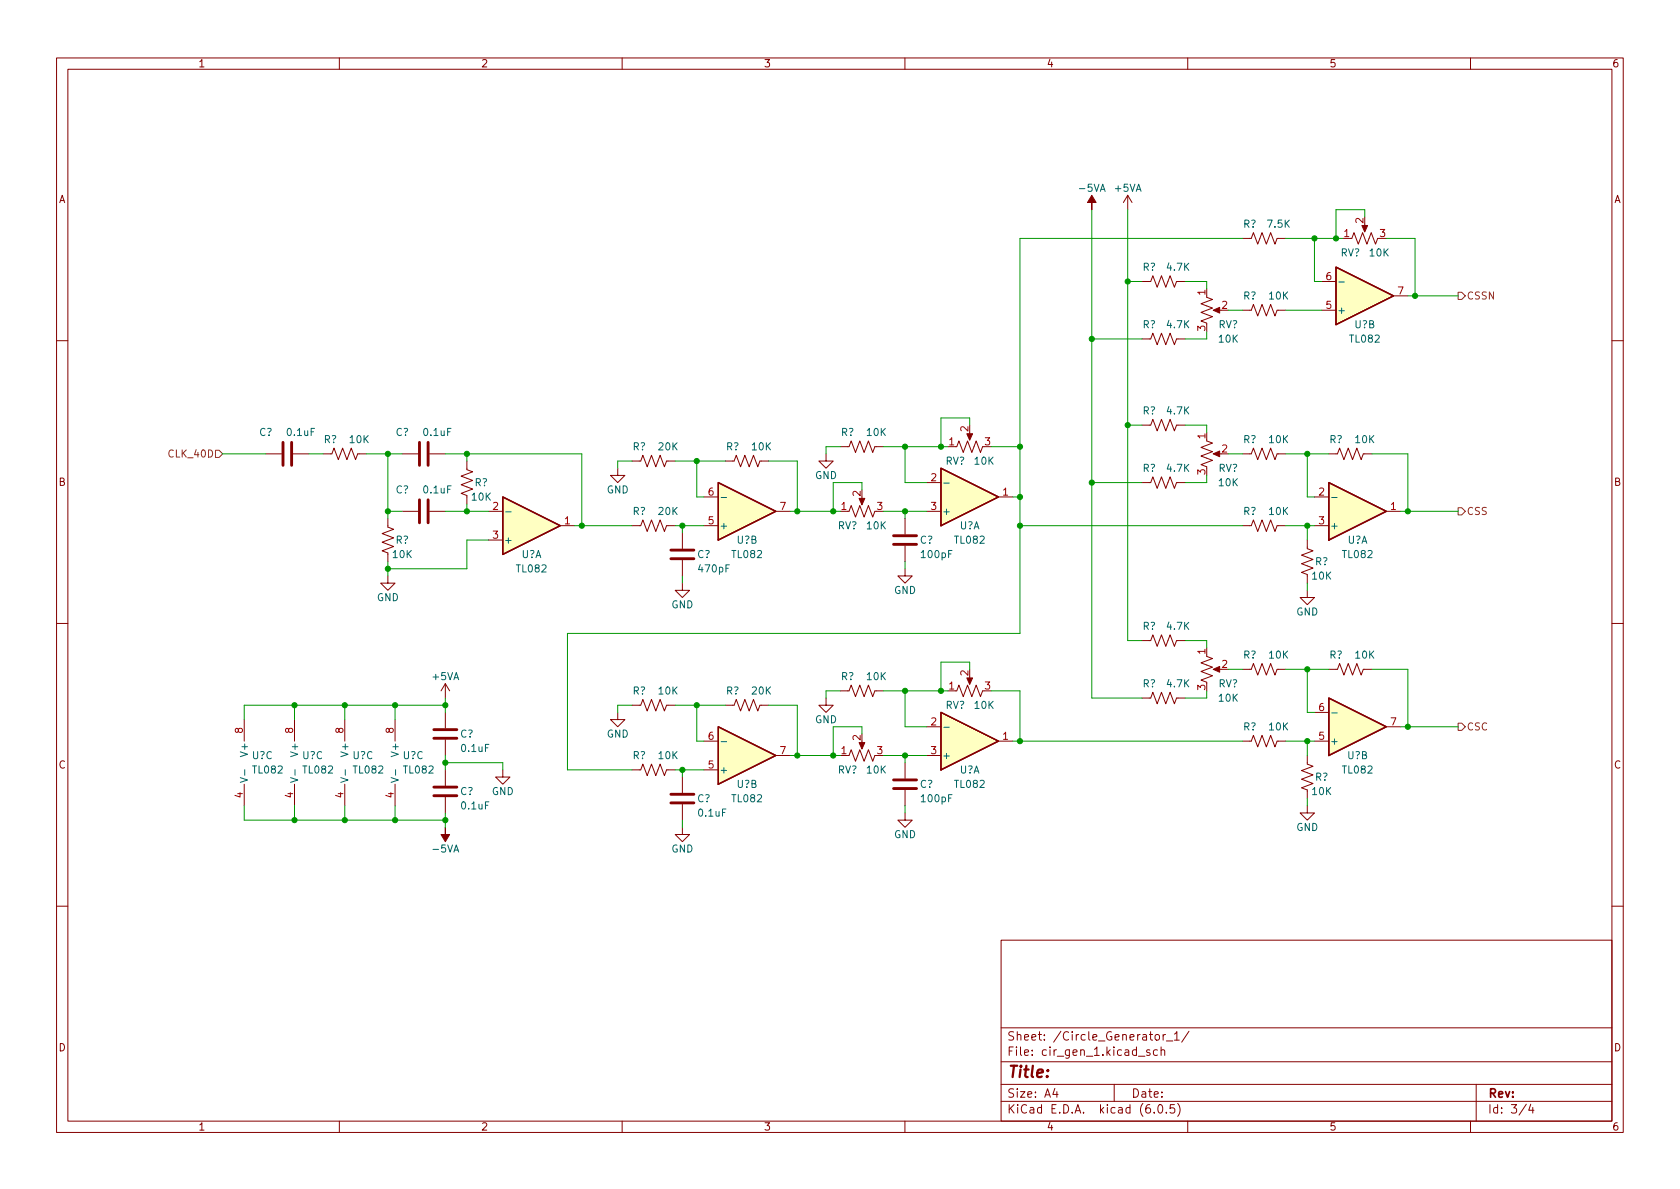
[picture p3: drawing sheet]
<svg xmlns="http://www.w3.org/2000/svg" width="297mm" height="210mm" viewBox="0 0 297 210" stroke-linecap="round" stroke-linejoin="round" font-family="sans-serif">
<g fill="none" stroke="#840000" stroke-width=".18">
<path d="M10 10.2h277v190.1h-277zM12 12.2h273v186.1h-273zM60 10.2v2M110 10.2v2M160 10.2v2M210 10.2v2M260 10.2v2M199.4 34.5l-.8 1.3M199.4 34.5v2.6M199.4 34.5l.8 1.3M241.3 39.6v1M201.9 59.9h1.6l.3-1 .8 2.1 .8-2.1 .7 2.1 .8-2.1 .7 2.1 .4-1.1h1.5"/>
<path d="M201.9 49.8h1.6l.3-1 .8 2 .8-2 .7 2 .8-2 .7 2 .4-1h1.5M213.4 52.6l1 .4-2.1 .7 2.1 .8-2.1 .7 2.1 .8-2.1 .8 1.1 .3M214.9 54.9h1M219.7 54.9h1.5l.4-1.1 .8 2.1 .7-2.1 .8 2.1 .8-2.1 .7 2.1 .4-1h1.5M219.7 42.2h1.5l.4-1.1 .8 2.1 .7-2.1 .8 2.1 .8-2.1 .7 2.1 .4-1h1.5M233.7 54.9h2.5M233.7 49.8h2.5M238.8 42.2h.2l.4-1.1 .8 2.1 .7-2.1 .8 2.1 .7-2.1 .8 2.1 .4-1M246.4 52.3h2.5M10 60.2h2M148.6 79h1.5l.4-1 .8 2 .7-2 .8 2 .7-2 .8 2 .4-1h1.5M168.9 79h.3l.3-1 .8 2 .8-2 .7 2 .8-2 .8 2 .3-1"/>
<path d="M171.4 76.4v1.1M201.9 75.2h1.6l.3-1 .8 2 .8-2 .7 2 .8-2 .7 2 .4-1h1.5M213.4 78l1 .4-2.1 .7 2.1 .8-2.1 .7 2.1 .8-2.1 .8 1.1 .3M285 60.2h2M47 80.3h2.8M51.8 80.3h2.8M57.1 80.3h1.6l.4-1.1 .7 2.1 .8-2.1 .7 2.1 .8-2.1 .8 2.1 .3-1h1.6M68.6 91.7v1.5l1 .4-2 .8 2 .7-2 .8 2 .7-2 .8 1 .4v1.5M71.1 90.4h2.8M71.1 80.3h2.8M75.9 90.4h2.8M75.9 80.3h2.8"/>
<path d="M82.5 81.5v1.6l1.1 .3-2.1 .8 2.1 .8-2.1 .7 2.1 .8-2.1 .7 1 .4v1.5M86.4 90.4h2.5M86.4 95.5h2.5M99.1 93h2.5M109.2 82.8v1.3h1.3l-1.3 1.2-1.3-1.2h1.3M111.8 93h1.5l.4-1.1 .7 2.1 .8-2.1 .8 2.1 .7-2.1 .8 2.1 .4-1h1.5M111.8 81.5h1.5l.4-1 .7 2 .8-2 .8 2 .7-2 .8 2 .4-1h1.5M120.6 94.2v2.8M120.6 99.1v2.7M124.5 87.9h2.5M124.5 93h2.5M128.3 81.5h1.5l.4-1 .7 2 .8-2 .8 2 .7-2 .8 2 .4-1h1.5"/>
<path d="M137.2 90.4h2.5M146 80.3v1.2h1.3l-1.3 1.3-1.2-1.3h1.2M149.9 90.4h.2l.4-1 .8 2 .7-2 .8 2 .7-2 .8 2 .4-1M152.4 87.9v1M160 91.7v2.8M160 96.5v2.8M163.8 90.4h2.6M163.8 85.3h2.6M176.5 87.9h2.6M201.9 85.3h1.6l.3-1 .8 2.1 .8-2.1 .7 2.1 .8-2.1 .7 2.1 .4-1.1h1.5M214.9 80.3h1M219.7 80.3h1.5l.4-1.1 .8 2.1 .7-2.1 .8 2.1 .8-2.1 .7 2.1 .4-1h1.5"/>
<path d="M219.7 93h1.5l.4-1.1 .8 2.1 .7-2.1 .8 2.1 .8-2.1 .7 2.1 .4-1h1.5M231.1 95.5v1.5l1.1 .4-2.1 .8 2.1 .7-2.1 .8 2.1 .8-2.1 .7 1 .4v1.5M232.4 87.9h2.5M232.4 93h2.5M234.9 80.3h1.6l.4-1.1 .7 2.1 .8-2.1 .7 2.1 .8-2.1 .8 2.1 .3-1h1.6M245.1 90.4h2.5M10 110.2h2M68.6 101.8v1.3h1.2l-1.2 1.3-1.3-1.3h1.3M120.6 103.1v1.3h1.3l-1.3 1.3-1.2-1.3h1.2M160 100.6v1.2h1.3l-1.3 1.3-1.3-1.3h1.3M171.4 119.6v1M201.9 113.3h1.6l.3-1 .8 2 .8-2 .7 2 .8-2 .7 2 .4-1h1.5"/>
<path d="M213.4 116.1l1 .4-2.1 .7 2.1 .8-2.1 .7 2.1 .8-2.1 .8 1.1 .3M214.9 118.4h1M219.7 118.4h1.5l.4-1.1 .8 2.1 .7-2.1 .8 2.1 .8-2.1 .7 2.1 .4-1h1.5M231.1 104.4v1.3h1.3l-1.3 1.2-1.2-1.2h1.2M234.9 118.4h1.6l.4-1.1 .7 2.1 .8-2.1 .7 2.1 .8-2.1 .8 2.1 .3-1h1.6M285 110.2h2M43.2 127.2v3.9M43.2 138.7v3.8M52.1 127.2v3.9M52.1 138.7v3.8M61 127.2v3.9M61 138.7v3.8"/>
<path d="M69.8 127.2v3.9M69.8 138.7v3.8M78.7 120.9v2.5M78.7 126v2.8M78.7 130.8v2.8M78.7 136.1v2.8M78.7 120.9l-.7 1.3M78.7 120.9l.8 1.3M88.9 136.1v1.3h1.3l-1.3 1.3-1.3-1.3h1.3M109.2 126v1.2h1.3l-1.3 1.3-1.3-1.3h1.3M111.8 124.7h1.5l.4-1 .7 2 .8-2 .8 2 .7-2 .8 2 .4-1h1.5M111.8 136.1h1.5l.4-1 .7 2.1 .8-2.1 .8 2.1 .7-2.1 .8 2.1 .4-1.1h1.5"/>
<path d="M120.6 137.4v2.8M124.5 136.1h2.5M124.5 131.1h2.5M128.3 124.7h1.5l.4-1 .7 2 .8-2 .8 2 .7-2 .8 2 .4-1h1.5M137.2 133.6h2.5M146 123.4v1.3h1.3l-1.3 1.3-1.2-1.3h1.2M148.6 122.2h1.5l.4-1 .8 2 .7-2 .8 2 .7-2 .8 2 .4-1h1.5M149.9 133.6h.2l.4-1 .8 2 .7-2 .8 2 .7-2 .8 2 .4-1M152.4 131.1v1M160 134.9v2.8M160 139.7v2.8M163.8 133.6h2.6"/>
<path d="M163.8 128.5h2.6M168.9 122.2h.3l.3-1 .8 2 .8-2 .7 2 .8-2 .8 2 .3-1M176.5 131.1h2.6M201.9 123.4h1.6l.3-1 .8 2.1 .8-2.1 .7 2.1 .8-2.1 .7 2.1 .4-1.1h1.5M219.7 131.1h1.5l.4-1.1 .8 2.1 .7-2.1 .8 2.1 .8-2.1 .7 2.1 .4-1h1.5M231.1 133.6v1.5l1.1 .4-2.1 .8 2.1 .7-2.1 .8 2.1 .8-2.1 .7 1 .4v1.5M232.4 131.1h2.5M232.4 126h2.5M245.1 128.5h2.5M78.7 141v2.8M120.6 146.3v1.3h1.3l-1.3 1.2-1.2-1.2h1.2M120.6 142.2v2.8"/>
<path d="M160 143.8v1.2h1.3l-1.3 1.3-1.3-1.3h1.3M231.1 142.5v1.3h1.3l-1.3 1.2-1.2-1.2h1.2M10 160.2h2M177 166.3h108v32h-108zM285 160.2h2M60 198.3v2M110 198.3v2M160 198.3v2M177 194.8h108M177 191.8h108M177 187.8h108M177 181.8h108"/>
<path d="M186.5 192.5l-.4 1h1M186.9 193v1M197 191.8v3M201.3 186.8h1.1M203.3 185.7l-.4-.1-.2 .2 .1 .3 .5 .1v.4h-.6M204.1 196.7v.1M204.4 183l.3-.1 .3 .3v.4l-.3 .3h-.3l-.2-.3v-.4zM204.6 185.7l-.4-.1-.3 .3v.4l.2 .3h.5M204.9 195.4l.2-.1a.81 .81 0 0 1 .6 .7 .81 .81 0 0 1-.3 .8h-.2a.81 .81 0 0 1-.6-.6 .81 .81 0 0 1 .3-.8zM205.3 185.8l.2-.2 .4 .1v.9M205.3 185.1v1.5M205.6 182.9v1"/>
<path d="M206.1 182.9l-.3 .1-.2 .2M206.2 196.7v.1M206.2 184.1h1.2M207.6 195.3h-.7v.7l.2-.1 .5 .1 .1 .2-.1 .5-.2 .1-.5-.1M207.6 182.9l.5-.5v1.5M207.6 183.9h.9M208.2 195.1a1.72 1.72 0 0 1 0 2.3M210 198.3v2M210.2 182.4l-1.3 1.9M260 198.3v2M261 191.8v6.5M269.9 195.3l-1.3 1.9"/>
<path d="M270.6 195.3l-.3 1h.9M271 195.8v1"/>
</g>
<g fill="#840000" stroke="#840000" stroke-width=".18">
<path d="M214.5 118.4l1.1-.5v1z"/>
<path d="M170.9 119.9h1.1l-.6 1.1z"/>
<path d="M240.8 39.9h1l-.5 1.1z"/>
<path d="M214.5 54.9l1.1-.5v1z"/>
<path d="M78.7 146.3v1.3h.8l-.8 1.2-.7-1.2h.7z"/>
<path d="M170.9 76.7h1.1l-.6 1.1z"/>
<path d="M214.5 80.3l1.1-.5v1z"/>
<path d="M193 34.5l.8 1.3h-.8v1.3v-1.3h-.7z"/>
<path d="M151.9 131.3h1l-.5 1.2z"/>
<path d="M151.9 88.1h1l-.5 1.2z"/>
</g>
<g fill="#ffffc2" stroke="#ffffc2" stroke-width=".18">
<path d="M236.2 47.2l10.2 5.1-10.2 5.1z"/>
<path d="M234.9 85.3l10.2 5.1-10.2 5.1z"/>
<path d="M127 128.5l10.2 5.1-10.2 5.1z"/>
<path d="M234.9 123.4l10.2 5.1-10.2 5.1z"/>
<path d="M166.4 126l10.1 5.1-10.1 5z"/>
<path d="M88.9 87.9l10.2 5.1-10.2 5z"/>
<path d="M166.4 82.8l10.1 5.1-10.1 5.1z"/>
<path d="M127 85.3l10.2 5.1-10.2 5.1z"/>
</g>
<path d="M236.2 47.2l10.2 5.1-10.2 5.1zM88.9 87.9l10.2 5.1-10.2 5zM127 85.3l10.2 5.1-10.2 5.1zM166.4 82.8l10.1 5.1-10.1 5.1zM234.9 85.3l10.2 5.1-10.2 5.1zM127 128.5l10.2 5.1-10.2 5.1zM166.4 126l10.1 5.1-10.1 5zM234.9 123.4l10.2 5.1-10.2 5.1z" fill="none" stroke="#840000" stroke-width=".25"/>
<g fill="none" stroke="#006464" stroke-width=".18">
<path d="M236.7 49.9h1M89.4 90.5h1M127.5 88h1M166.9 85.4h.9M235.5 88h.9M42.5 137.5l1.3 .4-1.3 .5M43.3 136.1v1M51.4 137.5l1.2 .4-1.2 .5M52.2 136.1v1M60.3 137.5l1.2 .4-1.2 .5M61.1 136.1v1M69.2 137.5l1.2 .4-1.2 .5"/>
<path d="M69.9 136.1v1M127.5 131.1h1M166.9 128.6h.9M235.5 126.1h.9"/>
</g>
<g fill="none" stroke="#840000" stroke-width=".51">
<path d="M50 78.2v4.1M51.6 78.2v4.1M74.2 78.2v4.1M75.7 78.2v4.1M74.2 88.4v4.1M75.7 88.4v4.1M118.6 98.8h4.1M118.6 97.3h4.1M158 96.3h4.1M158 94.7h4.1M76.7 139.2h4.1M76.7 130.6h4.1"/>
<path d="M76.7 129h4.1M158 139.4h4.1M158 137.9h4.1M76.7 140.7h4.1M118.6 142h4.1M118.6 140.5h4.1"/>
</g>
<path d="M257.8 51.7h.6l.7 .6-.7 .7h-.6zM38.1 79.6h.6l.7 .7-.7 .6h-.6zM257.8 89.8h.6l.7 .6-.7 .7h-.6zM257.8 127.9h.6l.7 .6-.7 .7h-.6z" fill="none" stroke="#725600" stroke-width=".18"/>
<g fill="none" stroke="#009600" stroke-width=".18">
<path d="M193 37.1v86.3h8.9M199.4 37.1v76.2h2.5M241.3 38.3v-1.2h-5.1v5.1M193 59.9h8.9M199.4 49.8h2.5M209.5 49.8h3.9v1.2M213.4 58.7v1.2h-3.9M217.2 54.9h2.5M219.7 42.2h-39.4v69.8h-80v24.1h11.5M227.3 42.2h10.2M227.3 54.9h6.4M232.4 42.2v7.6h1.3"/>
<path d="M245.1 42.2h5.1v10.1M248.9 52.3h8.9M148.6 79h-2.6v1.3M156.2 79h11.4M160 79v6.3h3.8M171.4 75.2v-1.3h-5v5.1M175.3 79h5M199.4 75.2h2.5M209.5 75.2h3.9v1.2M39.4 80.3h7.6M54.6 80.3h2.5M64.8 80.3h6.3"/>
<path d="M68.6 90.4h2.5M68.6 80.3v11.4M68.6 99.3v2.5M78.7 80.3h24.2v12.7M78.7 90.4h7.7M82.5 80.3v1.2M82.5 89.1v1.3M86.4 95.5h-3.9v5.1h-13.9M101.6 93h10.2M111.8 81.5h-2.6v1.3M119.4 93h5.1M119.4 81.5h8.9"/>
<path d="M120.6 93v1.2M123.2 81.5v6.4h1.3M135.9 81.5h5.1v8.9M139.7 90.4h8.9M152.4 86.6v-1.3h-5.1v5.1M156.2 90.4h7.6M160 90.4v1.3M160 99.3v1.3M179.1 87.9h1.2M180.3 93h39.4M193 85.3h8.9M213.4 84.1v1.2h-3.9"/>
<path d="M217.2 80.3h2.5M227.3 93h5.1M227.3 80.3h7.6M231.1 80.3v7.6h1.3M231.1 93v2.5M242.6 80.3h6.3v10.1M247.6 90.4h10.2M120.6 101.8v1.3M171.4 118.4v-1.3h-5v5.1M209.5 113.3h3.9v1.2M217.2 118.4h2.5M227.3 118.4h7.6"/>
<path d="M231.1 103.1v1.3M231.1 118.4v7.6h1.3M242.6 118.4h6.3v10.1M52.1 124.7v2.5M61 124.7v2.5M69.8 124.7v2.5M78.7 124.7h-35.5v2.5M78.7 134.9h10.2v1.2M78.7 123.4v2.6M78.7 133.6v2.5M111.8 124.7h-2.6v1.3M119.4 136.1h5.1"/>
<path d="M119.4 124.7h8.9M120.6 136.1v1.3M123.2 124.7v6.4h1.3M135.9 124.7h5.1v8.9M139.7 133.6h8.9M148.6 122.2h-2.6v1.2M152.4 129.8v-1.3h-5.1v5.1M156.2 122.2h11.4M156.2 133.6h7.6M160 122.2v6.3h3.8M160 133.6v1.3M175.3 122.2h5v8.9"/>
<path d="M179.1 131.1h40.6M213.4 122.2v1.2h-3.9M227.3 131.1h5.1M231.1 131.1v2.5M247.6 128.5h10.2M43.2 142.5v2.5h35.5M52.1 142.5v2.5M61 142.5v2.5M69.8 142.5v2.5M78.7 143.8v2.5M120.6 145v1.3M160 142.5v1.3"/>
<path d="M231.1 141.2v1.3"/>
</g>
<g fill="#009600" stroke="#009600" stroke-width=".18">
<circle cx="236.2" cy="42.2" r=".46"/>
<circle cx="232.4" cy="42.2" r=".46"/>
<circle cx="199.4" cy="49.8" r=".46"/>
<circle cx="250.2" cy="52.3" r=".46"/>
<circle cx="231.1" cy="93" r=".46"/>
<circle cx="248.9" cy="90.4" r=".46"/>
<circle cx="231.1" cy="80.3" r=".46"/>
<circle cx="231.1" cy="118.4" r=".46"/>
<circle cx="231.1" cy="131.1" r=".46"/>
<circle cx="248.9" cy="128.5" r=".46"/>
<circle cx="180.3" cy="79" r=".46"/>
<circle cx="180.3" cy="93" r=".46"/>
<circle cx="180.3" cy="87.9" r=".46"/>
<circle cx="193" cy="59.9" r=".46"/>
<circle cx="193" cy="85.3" r=".46"/>
<circle cx="199.4" cy="75.2" r=".46"/>
<circle cx="180.3" cy="131.1" r=".46"/>
<circle cx="141" cy="133.6" r=".46"/>
<circle cx="123.2" cy="124.7" r=".46"/>
<circle cx="120.6" cy="136.1" r=".46"/>
<circle cx="166.4" cy="122.2" r=".46"/>
<circle cx="160" cy="122.2" r=".46"/>
<circle cx="160" cy="133.6" r=".46"/>
<circle cx="147.3" cy="133.6" r=".46"/>
<circle cx="82.5" cy="90.4" r=".46"/>
<circle cx="82.5" cy="80.3" r=".46"/>
<circle cx="68.6" cy="80.3" r=".46"/>
<circle cx="68.6" cy="100.6" r=".46"/>
<circle cx="68.6" cy="90.4" r=".46"/>
<circle cx="102.9" cy="93" r=".46"/>
<circle cx="147.3" cy="90.4" r=".46"/>
<circle cx="123.2" cy="81.5" r=".46"/>
<circle cx="120.6" cy="93" r=".46"/>
<circle cx="160" cy="90.4" r=".46"/>
<circle cx="141" cy="90.4" r=".46"/>
<circle cx="160" cy="79" r=".46"/>
<circle cx="166.4" cy="79" r=".46"/>
<circle cx="78.7" cy="134.9" r=".46"/>
<circle cx="61" cy="145" r=".46"/>
<circle cx="69.8" cy="145" r=".46"/>
<circle cx="52.1" cy="124.7" r=".46"/>
<circle cx="61" cy="124.7" r=".46"/>
<circle cx="69.8" cy="124.7" r=".46"/>
<circle cx="78.7" cy="124.7" r=".46"/>
<circle cx="78.7" cy="145" r=".46"/>
<circle cx="52.1" cy="145" r=".46"/>
</g>
<text font-size="2.8" fill="#840000" x="178" y="190.6">Title:</text>
<g font-size="2.1" fill="#840000">
<text x="178" y="184">Sheet: /Circle_Generator_1/</text>
<text x="178" y="186.7">File: cir_gen_1.kicad_sch</text>
<text x="178" y="196.9">KiCad E.D.A. kicad (6.0.5)</text>
<text x="178" y="194.1">Size: A4</text>
<text x="200" y="194.1">Date:</text>
<text x="263" y="194.1">Rev:</text>
<text x="263" y="196.9">Id: 3/4</text>
</g>
<g font-size="1.8" fill="#840000">
<text x="35" y="11.9">1</text>
<text x="85" y="11.9">2</text>
<text x="135" y="11.9">3</text>
<text x="185" y="11.9">4</text>
<text x="235" y="11.9">5</text>
<text x="285" y="11.9">6</text>
<text x="10.3" y="35.9">A</text>
<text x="285.3" y="35.9">A</text>
<text x="10.3" y="85.9">B</text>
<text x="285.3" y="85.9">B</text>
<text x="10.3" y="135.9">C</text>
<text x="285.3" y="135.9">C</text>
<text x="10.3" y="185.9">D</text>
<text x="285.3" y="185.9">D</text>
<text x="35" y="199.9">1</text>
<text x="85" y="199.9">2</text>
<text x="135" y="199.9">3</text>
<text x="185" y="199.9">4</text>
<text x="235" y="199.9">5</text>
<text x="285" y="199.9">6</text>
</g>
<g font-size="1.8" fill="#006464">
<text x="191" y="33.9">-5VA</text>
<text x="197.2" y="33.9">+5VA</text>
<text x="219.8" y="40.3">R?</text>
<text x="224.2" y="40.3">7.5K</text>
<text x="202" y="47.9">R?</text>
<text x="206.4" y="47.9">4.7K</text>
<text x="237" y="45.3">RV?</text>
<text x="242.2" y="45.3">10K</text>
<text x="219.8" y="53">R?</text>
<text x="224.4" y="53">10K</text>
<text x="202" y="58">R?</text>
<text x="206.4" y="58">4.7K</text>
<text x="215.4" y="58">RV?</text>
<text x="236.3" y="55.5">+</text>
<text x="239.5" y="58">U?B</text>
<text x="215.5" y="60.6">10K</text>
<text x="238.7" y="60.6">TL082</text>
<text x="45.8" y="77.1">C?</text>
<text x="50.9" y="77.1">0.1uF</text>
<text x="70" y="77.1">C?</text>
<text x="75" y="77.1">0.1uF</text>
<text x="148.7" y="77.1">R?</text>
<text x="153.3" y="77.1">10K</text>
<text x="202" y="73.3">R?</text>
<text x="206.4" y="73.3">4.7K</text>
<text x="57.2" y="78.4">R?</text>
<text x="61.9" y="78.4">10K</text>
<text x="111.9" y="79.6">R?</text>
<text x="116.5" y="79.6">20K</text>
<text x="128.4" y="79.6">R?</text>
<text x="133" y="79.6">10K</text>
<text x="167.1" y="82.2">RV?</text>
<text x="172.4" y="82.2">10K</text>
<text x="202" y="83.4">R?</text>
<text x="206.4" y="83.4">4.7K</text>
<text x="215.4" y="83.4">RV?</text>
<text x="219.8" y="78.4">R?</text>
<text x="224.4" y="78.4">10K</text>
<text x="235" y="78.4">R?</text>
<text x="239.7" y="78.4">10K</text>
<text x="70" y="87.2">C?</text>
<text x="75" y="87.2">0.1uF</text>
<text x="83.5" y="88.5">10K</text>
<text x="83.9" y="86">R?</text>
<text x="107.3" y="87.2">GND</text>
<text x="144.1" y="84.7">GND</text>
<text x="215.5" y="86">10K</text>
<text x="111.9" y="91.1">R?</text>
<text x="116.5" y="91.1">20K</text>
<text x="127.1" y="93.6">+</text>
<text x="148.1" y="93.6">RV?</text>
<text x="153.3" y="93.6">10K</text>
<text x="166.5" y="91.1">+</text>
<text x="169.6" y="93.6">U?A</text>
<text x="219.8" y="91.1">R?</text>
<text x="224.4" y="91.1">10K</text>
<text x="235.1" y="93.6">+</text>
<text x="69.5" y="98.7">10K</text>
<text x="69.9" y="96.1">R?</text>
<text x="89" y="96.1">+</text>
<text x="91.4" y="101.2">TL082</text>
<text x="92.2" y="98.7">U?A</text>
<text x="123.3" y="98.7">C?</text>
<text x="123.6" y="101.2">470pF</text>
<text x="129.5" y="98.7">TL082</text>
<text x="130.3" y="96.1">U?B</text>
<text x="162.6" y="96.1">C?</text>
<text x="163" y="98.7">100pF</text>
<text x="168.9" y="96.1">TL082</text>
<text x="232.5" y="99.9">R?</text>
<text x="237.5" y="98.7">TL082</text>
<text x="238.2" y="96.1">U?A</text>
<text x="66.6" y="106.3">GND</text>
<text x="118.7" y="107.6">GND</text>
<text x="158.1" y="105">GND</text>
<text x="232.1" y="102.5">10K</text>
<text x="202" y="111.4">R?</text>
<text x="206.4" y="111.4">4.7K</text>
<text x="229.2" y="108.8">GND</text>
<text x="219.8" y="116.5">R?</text>
<text x="224.4" y="116.5">10K</text>
<text x="235" y="116.5">R?</text>
<text x="239.7" y="116.5">10K</text>
<text x="76.5" y="120.3">+5VA</text>
<text x="111.9" y="122.8">R?</text>
<text x="116.5" y="122.8">10K</text>
<text x="128.4" y="122.8">R?</text>
<text x="133" y="122.8">20K</text>
<text x="148.7" y="120.3">R?</text>
<text x="153.3" y="120.3">10K</text>
<text x="167.1" y="125.3">RV?</text>
<text x="172.4" y="125.3">10K</text>
<text x="202" y="121.5">R?</text>
<text x="206.4" y="121.5">4.7K</text>
<text x="215.4" y="121.5">RV?</text>
<text x="215.5" y="124.1">10K</text>
<text x="81.4" y="130.4">C?</text>
<text x="107.3" y="130.4">GND</text>
<text x="144.1" y="127.9">GND</text>
<text x="219.8" y="129.2">R?</text>
<text x="224.4" y="129.2">10K</text>
<text x="235.1" y="131.7">+</text>
<text x="43.8" y="133.4" transform="rotate(-90 43.8 133.4)">V+</text>
<text x="44.6" y="134.2">U?C</text>
<text x="44.8" y="136.8">TL082</text>
<text x="52.7" y="133.4" transform="rotate(-90 52.7 133.4)">V+</text>
<text x="53.4" y="134.2">U?C</text>
<text x="53.7" y="136.8">TL082</text>
<text x="61.6" y="133.4" transform="rotate(-90 61.6 133.4)">V+</text>
<text x="62.3" y="134.2">U?C</text>
<text x="62.6" y="136.8">TL082</text>
<text x="70.5" y="133.4" transform="rotate(-90 70.5 133.4)">V+</text>
<text x="71.2" y="134.2">U?C</text>
<text x="71.5" y="136.8">TL082</text>
<text x="81.7" y="133">0.1uF</text>
<text x="111.9" y="134.2">R?</text>
<text x="116.5" y="134.2">10K</text>
<text x="127.1" y="136.8">+</text>
<text x="148.1" y="136.8">RV?</text>
<text x="153.3" y="136.8">10K</text>
<text x="166.5" y="134.2">+</text>
<text x="169.6" y="136.8">U?A</text>
<text x="237.5" y="136.8">TL082</text>
<text x="238.2" y="134.2">U?B</text>
<text x="81.4" y="140.6">C?</text>
<text x="81.7" y="143.1">0.1uF</text>
<text x="86.9" y="140.6">GND</text>
<text x="123.3" y="141.9">C?</text>
<text x="129.5" y="141.9">TL082</text>
<text x="130.3" y="139.3">U?B</text>
<text x="162.6" y="139.3">C?</text>
<text x="163" y="141.9">100pF</text>
<text x="168.9" y="139.3">TL082</text>
<text x="232.1" y="140.6">10K</text>
<text x="232.5" y="138">R?</text>
<text x="123.6" y="144.4">0.1uF</text>
<text x="158.1" y="148.2">GND</text>
<text x="229.2" y="146.9">GND</text>
<text x="76.7" y="150.7">-5VA</text>
<text x="118.7" y="150.7">GND</text>
</g>
<g font-size="1.8" fill="#a90000">
<text x="237.6" y="41.9">1</text>
<text x="241" y="39.5" transform="rotate(-90 241 39.5)">2</text>
<text x="244" y="41.9">3</text>
<text x="213.1" y="52.2" transform="rotate(-90 213.1 52.2)">1</text>
<text x="234.5" y="49.5">6</text>
<text x="247.2" y="52.1">7</text>
<text x="213.1" y="58.5" transform="rotate(-90 213.1 58.5)">3</text>
<text x="216" y="54.6">2</text>
<text x="234.5" y="54.6">5</text>
<text x="171.2" y="76.3" transform="rotate(-90 171.2 76.3)">2</text>
<text x="213.1" y="77.6" transform="rotate(-90 213.1 77.6)">1</text>
<text x="167.8" y="78.7">1</text>
<text x="174.1" y="78.7">3</text>
<text x="213.1" y="83.9" transform="rotate(-90 213.1 83.9)">3</text>
<text x="216" y="80">2</text>
<text x="125.2" y="87.6">6</text>
<text x="152.1" y="87.7" transform="rotate(-90 152.1 87.7)">2</text>
<text x="164.6" y="85.1">2</text>
<text x="177.3" y="87.6">1</text>
<text x="233.2" y="87.6">2</text>
<text x="87.1" y="90.2">2</text>
<text x="87.1" y="95.2">3</text>
<text x="99.8" y="92.7">1</text>
<text x="125.2" y="92.7">5</text>
<text x="137.9" y="90.2">7</text>
<text x="148.7" y="90.2">1</text>
<text x="155.1" y="90.2">3</text>
<text x="164.6" y="90.2">3</text>
<text x="233.2" y="92.7">3</text>
<text x="245.9" y="90.2">1</text>
<text x="171.2" y="119.5" transform="rotate(-90 171.2 119.5)">2</text>
<text x="213.1" y="115.7" transform="rotate(-90 213.1 115.7)">1</text>
<text x="216" y="118.1">2</text>
<text x="167.8" y="121.9">1</text>
<text x="174.1" y="121.9">3</text>
<text x="213.1" y="122" transform="rotate(-90 213.1 122)">3</text>
<text x="233.2" y="125.7">6</text>
<text x="42.9" y="129.6" transform="rotate(-90 42.9 129.6)">8</text>
<text x="51.8" y="129.6" transform="rotate(-90 51.8 129.6)">8</text>
<text x="60.7" y="129.6" transform="rotate(-90 60.7 129.6)">8</text>
<text x="69.6" y="129.6" transform="rotate(-90 69.6 129.6)">8</text>
<text x="125.2" y="130.8">6</text>
<text x="152.1" y="130.9" transform="rotate(-90 152.1 130.9)">2</text>
<text x="164.6" y="128.3">2</text>
<text x="177.3" y="130.8">1</text>
<text x="233.2" y="130.8">5</text>
<text x="245.9" y="128.3">7</text>
<text x="125.2" y="135.9">5</text>
<text x="137.9" y="133.3">7</text>
<text x="148.7" y="133.3">1</text>
<text x="155.1" y="133.3">3</text>
<text x="164.6" y="133.3">3</text>
<text x="42.9" y="141.1" transform="rotate(-90 42.9 141.1)">4</text>
<text x="51.8" y="141.1" transform="rotate(-90 51.8 141.1)">4</text>
<text x="60.7" y="141.1" transform="rotate(-90 60.7 141.1)">4</text>
<text x="69.6" y="141.1" transform="rotate(-90 69.6 141.1)">4</text>
</g>
<g font-size="1.8" fill="#725600">
<text x="259.3" y="53">CSSN</text>
<text x="30" y="80.9">CLK_40D</text>
<text x="259.3" y="91.1">CSS</text>
<text x="259.3" y="129.2">CSC</text>
</g>
</svg>
